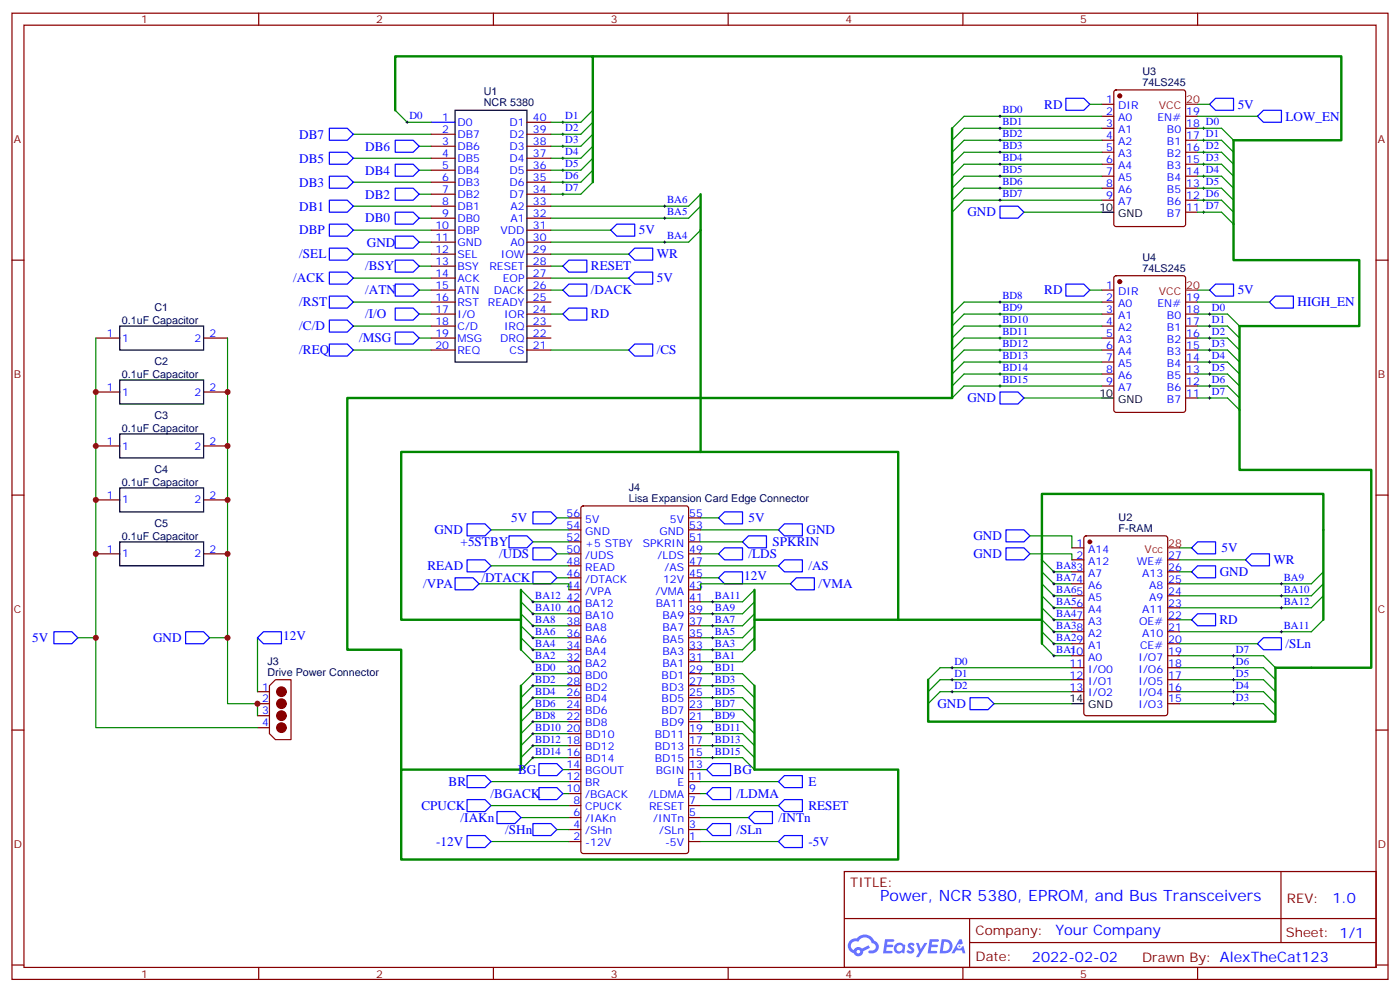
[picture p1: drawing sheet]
<svg xmlns="http://www.w3.org/2000/svg" width="412mm" height="292mm" viewBox="0 0 412 292" stroke-linecap="round" stroke-linejoin="round" font-family="sans-serif">
<g fill="none" stroke="#870000" stroke-width=".35">
<path d="M3.5 3.9h405.4v284.3h-405.4zM7.1 7.4h398.2v277.3h-398.2zM76.2 3.9v3.5M145.3 3.9v3.5M214.5 3.9v3.5M283.6 3.9v3.5M352.8 3.9v3.5M3.5 76.6h3.6M405.3 76.6h3.6M3.5 145.7h3.6M405.3 145.7h3.6M3.5 214.8h3.6"/>
<path d="M405.3 214.8h3.6M248.7 256.5h156.6v28.2h-156.6zM377.3 256.5v20.9M248.7 270.3h156.5M285.6 277.4h119.6M285.6 270.3v14.1M3.5 284h3.6M76.2 284.7v3.5M145.3 284.7v3.5M214.5 284.7v3.5M283.6 284.7v3.5M352.8 284.7v3.5"/>
<path d="M405.3 284h3.6"/>
</g>
<g fill="#5487ff">
<path d="M267.7 277.6a1.22 1.22 0 0 1 1.7 .3l-.4 .6a.47 .47 0 0 0-.3-.4 .47 .47 0 0 0-.5 .2l.1 .2a1.14 1.14 0 0 1 .8 1.8 1.14 1.14 0 0 1-1.9-.1l-.2-.1 .5-.6 .7 .4a.29 .29 0 0 0 .3-.2 .29 .29 0 0 0-.2-.3 1.04 1.04 0 0 1-.6-1.8z"/>
<path d="M260.7 276.4h2.4l.3 .2-.2 .5h-1.8l-.1 .9h1.5l.3 .4-.3 .3h-1.6l-.2 1.1 1.7 .1 .2 .3-.2 .3-2.6 .1z"/>
<path d="M273.8 276.4h2.4l.3 .2-.1 .5h-1.8l-.2 .9h1.6l.3 .4-.4 .3h-1.6l-.1 1.1 1.7 .1 .2 .3-.2 .3h-2.6z"/>
<path d="M282.6 276.4h.7l.3 1.3-.6 .3a.69 .69 0 0 0-1 .2 .69 .69 0 0 0 .4 1 .69 .69 0 0 0 .9-.6l.5-.3 .6 2.2h-.8l-.2-.8h-1.8l-.5 .8h-.8z"/>
<path d="M269.8 277.5h.8l.6 1.8 1.1-1.8h.9l-2.6 4.2h-.8l.9-1.6z"/>
<path d="M277.4 276.4l-.6 4.2h1.3a2.11 2.11 0 0 0 2.5-2.2 2.11 2.11 0 0 0-2.5-2zM278.1 277.1a1.39 1.39 0 0 1 1.7 1.5 1.39 1.39 0 0 1-1.8 1.2h-.3z"/>
<path d="M263.7 278a1.54 1.54 0 0 0-.1 2.2 1.54 1.54 0 0 0 2.2 .1l.6 .3 .3-2.3-.2-.3h-.4a1.49 1.49 0 0 0-2.4 0zM264 279a.94 .94 0 0 1 1.8 0 .94 .94 0 0 1-1.8 0z"/>
<path d="M250.4 276.8a2.18 2.18 0 0 0 1.1 3.7 1.44 1.44 0 0 0 1.6 .9 1.44 1.44 0 0 0 1.2-1.5l2-1-.5-.7-1.9 1a1.47 1.47 0 0 0-2.4 .4 1.39 1.39 0 0 1-.7-1.9 1.39 1.39 0 0 1 2-.5 2.12 2.12 0 0 1 2.2-1.3 2.12 2.12 0 0 1 1.9 1.7 1.14 1.14 0 0 1 1.1 1.4 1.14 1.14 0 0 1-1.7 .7 .43 .43 0 0 0-.5 .4 .43 .43 0 0 0 .4 .5 1.98 1.98 0 0 0 2.5-1.3 1.98 1.98 0 0 0-1.2-2.5 3.1 3.1 0 0 0-5.3-.7l-.9 .1zM252.3 280.1a.55 .55 0 0 1 1.1 0 .55 .55 0 0 1-1.1 0z"/>
<circle cx="282.6" cy="278.5" r=".26"/>
</g>
<path d="M134.1 32.5h21.1v74h-21.1zM324.6 62.4h3.5M35.3 96h24.7v7h-24.7zM35.3 111.8h24.7v7.1h-24.7zM324.6 117.1h3.5M35.3 127.7h24.7v7.1h-24.7zM35.3 143.6h24.7v7h-24.7zM35.3 159.5h24.7v7h-24.7zM82.6 203.4l.8-.2 .9 .4a1.28 1.28 0 0 1-1.8 0zM315.7 207.1h3.6" fill="none" stroke="#000" stroke-width=".35"/>
<g fill="none" stroke="#00f" stroke-width=".35">
<path d="M97 37.7h5.3l1.8 1.8-1.8 1.8h-5.3zM127 36h7.1M314 28.9h5.3l1.7 1.8-1.7 1.8h-5.3zM358.1 28.9h5.3v3.6h-5.3l-1.8-1.8zM370.4 34.2l1.8-1.7h5.3v3.5h-5.3zM97 44.8h5.3l1.8 1.8-1.8 1.7h-5.3zM97 51.9h5.3l1.8 1.7-1.8 1.8h-5.3zM97 58.9h5.3l1.8 1.8-1.8 1.7h-5.3zM116.4 41.3h5.3l1.8 1.7-1.8 1.8h-5.3zM116.4 48.3h5.3l1.8 1.8-1.8 1.8h-5.3zM116.4 55.4h5.3l1.8 1.8-1.8 1.7h-5.3zM97 73h5.3l1.8 1.8-1.8 1.8h-5.3z"/>
<path d="M97 66h5.3l1.8 1.7-1.8 1.8h-5.3zM116.4 69.5h5.3l1.8 1.8-1.8 1.7h-5.3zM116.4 76.6h5.3l1.8 1.7-1.8 1.8h-5.3zM116.4 62.4h5.3l1.8 1.8-1.8 1.8h-5.3zM165.8 78.3l1.8-1.7h5.3v3.5h-5.3zM179.9 67.7l1.8-1.7h5.3v3.5h-5.3zM185.2 74.8l1.8-1.8h5.3v3.6h-5.3zM294.6 60.7h5.3l1.7 1.7-1.7 1.8h-5.3zM97 94.2h5.3l1.8 1.8-1.8 1.7h-5.3zM97 87.1h5.3l1.8 1.8-1.8 1.8h-5.3zM97 80.1h5.3l1.8 1.7-1.8 1.8h-5.3zM116.4 97.7h5.3l1.8 1.8-1.8 1.7h-5.3z"/>
<path d="M116.4 90.7h5.3l1.8 1.7-1.8 1.8h-5.3zM116.4 83.6h5.3l1.8 1.8-1.8 1.7h-5.3zM165.8 85.4l1.8-1.8h5.3v3.5h-5.3zM165.8 92.4l1.8-1.7h5.3v3.5h-5.3zM185.2 81.8l1.8-1.7h5.3v3.5h-5.3zM314 83.6h5.3l1.7 1.8-1.7 1.7h-5.3zM358.1 83.6h5.3v3.5h-5.3l-1.8-1.7zM373.9 88.9l1.8-1.8h5.3v3.6h-5.3zM97 101.2h5.3l1.8 1.8-1.8 1.8h-5.3zM185.2 103l1.8-1.8h5.3v3.6h-5.3zM294.6 115.4h5.3l1.7 1.7-1.7 1.8h-5.3zM137.6 154.2h5.3l1.7 1.7-1.7 1.8h-5.3z"/>
<path d="M149.9 157.7h5.3l1.8 1.8-1.8 1.7h-5.3zM157 150.6h5.3l1.7 1.8-1.7 1.8h-5.3zM211.7 152.4l1.7-1.8h5.3v3.6h-5.3zM218.7 159.5l1.8-1.8h5.3v3.5h-5.3zM231.1 154.2h5.3v3.5h-5.3l-1.8-1.8zM296.3 155.9h5.3l1.8 1.8-1.8 1.8h-5.3zM134.1 170h5.2l1.8 1.8-1.8 1.8h-5.2zM137.6 164.7h5.3l1.7 1.8-1.7 1.8h-5.3zM157 161.2h5.3l1.7 1.8-1.7 1.7h-5.3zM157 168.3h5.3l1.7 1.7-1.7 1.8h-5.3zM211.7 170l1.7-1.7h5.3v3.5h-5.3zM211.7 163l1.7-1.8h5.3v3.5h-5.3z"/>
<path d="M229.3 166.5l1.8-1.8h5.3v3.6h-5.3zM232.8 171.8l1.8-1.8h5.3v3.6h-5.3zM296.3 161.2h5.3l1.8 1.8-1.8 1.7h-5.3zM351 161.2l1.8-1.7h5.3v3.5h-5.3zM351 168.3l1.8-1.8h5.3v3.5h-5.3zM366.9 164.7l1.8-1.7h5.2v3.5h-5.2zM15.9 185.9h5.3l1.7 1.8-1.7 1.7h-5.3zM54.7 185.9h5.3l1.7 1.8-1.7 1.7h-5.3zM75.8 187.7l1.8-1.8h5.3v3.5h-5.3zM351 182.4l1.8-1.8h5.3v3.5h-5.3zM370.4 189.4l1.8-1.7h5.3v3.5h-5.3zM285.8 205.3h5.2l1.8 1.8-1.8 1.7h-5.2z"/>
<path d="M137.6 228.2h5.3l1.7 1.8-1.7 1.8h-5.3zM137.6 235.3h5.3l1.7 1.8-1.7 1.7h-5.3zM146.4 238.8h5.3l1.8 1.8-1.8 1.8h-5.3zM158.7 231.8h5.3l1.8 1.7-1.8 1.8h-5.3zM158.7 224.7h5.3l1.8 1.8-1.8 1.7h-5.3zM208.1 233.5l1.8-1.7h5.3v3.5h-5.3zM208.1 226.5l1.8-1.8h5.3v3.5h-5.3zM229.3 230l1.8-1.8h5.3v3.6h-5.3zM231.1 235.3h5.3v3.5h-5.3l-1.8-1.7zM137.6 245.9h5.3l1.7 1.7-1.7 1.8h-5.3zM157 242.4h5.3l1.7 1.7-1.7 1.8h-5.3zM208.1 244.1l1.8-1.7h5.3v3.5h-5.3z"/>
<path d="M220.5 240.6l1.7-1.8h5.3v3.6h-5.3zM229.3 247.6l1.8-1.7h5.3v3.5h-5.3z"/>
</g>
<g fill="none" stroke="#870000" stroke-width=".35">
<path d="M127 39.5h7.1M155.2 39.5h7.1M155.2 36h7.1M324.6 30.7h3.5M324.6 34.2h3.5M324.6 37.7h3.5M328.3 26.7l.5-.2h19.7l.7 .4v39.1l-.4 .6-20 .1-.7-.5v-39zM349.2 34.2h3.6M349.2 37.7h3.6M127 43h7.1M127 46.6h7.1M127 50.1h7.1"/>
<path d="M127 53.6h7.1M127 57.2h7.1M155.2 43h7.1M155.2 46.6h7.1M155.2 50.1h7.1M155.2 53.6h7.1M155.2 57.2h7.1M324.6 41.3h3.5M324.6 44.8h3.5M324.6 48.3h3.5M324.6 51.9h3.5M324.6 55.4h3.5"/>
<path d="M324.6 58.9h3.5M349.2 41.3h3.6M349.2 44.8h3.6M349.2 48.3h3.6M349.2 51.9h3.6M349.2 55.4h3.6M349.2 58.9h3.6M127 60.7h7.1M127 64.2h7.1M127 67.7h7.1M127 71.3h7.1M127 74.8h7.1"/>
<path d="M127 78.3h7.1M155.2 60.7h7.1M155.2 64.2h7.1M155.2 67.7h7.1M155.2 71.3h7.1M155.2 74.8h7.1M155.2 78.3h7.1M349.2 62.4h3.6M28.2 99.5h7.1M60 99.5h7M127 81.8h7.1M127 85.4h7.1"/>
<path d="M127 88.9h7.1M127 92.4h7.1M127 96h7.1M127 99.5h7.1M155.2 81.8h7.1M155.2 85.4h7.1M155.2 88.9h7.1M155.2 92.4h7.1M155.2 96h7.1M155.2 99.5h7.1M324.6 85.4h3.5M324.6 88.9h3.5"/>
<path d="M324.6 92.4h3.5M324.6 96h3.5M324.6 99.5h3.5M328.3 81.3l.5-.2h19.7l.7 .5v39l-.4 .7-20 .1-.7-.5v-39.1zM349.2 88.9h3.6M349.2 92.4h3.6M349.2 96h3.6M349.2 99.5h3.6M28.2 115.4h7.1M60 115.4h7M127 103h7.1M155.2 103h7.1"/>
<path d="M324.6 103h3.5M324.6 106.5h3.5M324.6 110.1h3.5M324.6 113.6h3.5M349.2 103h3.6M349.2 106.5h3.6M349.2 110.1h3.6M349.2 113.6h3.6M349.2 117.1h3.6M28.2 131.2h7.1M60 131.2h7M28.2 147.1h7.1"/>
<path d="M60 147.1h7M167.6 152.4h3.5M167.6 155.9h3.5M167.6 159.5h3.5M171.3 149.1l.5-.2h30.3l.7 .4v101.2l-.4 .6-30.6 .1-.6-.5-.1-101.1zM202.8 152.4h3.6M202.8 155.9h3.6M202.8 159.5h3.6M319.5 157.9l.5-.2h23.3l.6 .4 .1 51.8-.5 .7h-23.5l-.7-.5v-51.7zM28.2 163h7.1M60 163h7M167.6 163h3.5"/>
<path d="M167.6 166.5h3.5M167.6 170h3.5M167.6 173.6h3.5M167.6 177.1h3.5M202.8 163h3.6M202.8 166.5h3.6M202.8 170h3.6M202.8 173.6h3.6M202.8 177.1h3.6M315.7 161.2h3.6M315.7 164.7h3.6M315.7 168.3h3.6"/>
<path d="M315.7 171.8h3.6M315.7 175.3h3.6M315.7 178.9h3.6M344 164.7h3.5M344 168.3h3.5M344 171.8h3.5M344 175.3h3.5M344 178.9h3.5M167.6 180.6h3.5M167.6 184.1h3.5M167.6 187.7h3.5M167.6 191.2h3.5"/>
<path d="M167.6 194.7h3.5M167.6 198.3h3.5M202.8 180.6h3.6M202.8 184.1h3.6M202.8 187.7h3.6M202.8 191.2h3.6M202.8 194.7h3.6M202.8 198.3h3.6M315.7 182.4h3.6M315.7 185.9h3.6M315.7 189.4h3.6M315.7 193h3.6"/>
<path d="M315.7 196.5h3.6M344 182.4h3.5M344 185.9h3.5M344 189.4h3.5M344 193h3.5M344 196.5h3.5M75.8 214.1h3.6M75.8 210.6h3.6M75.8 207.1h3.6M75.8 203.6h3.6M79.4 201.8l1.7-1.8h4.6v17.7h-4.6l-1.7-1.8zM167.6 219.4h3.5"/>
<path d="M167.6 215.9h3.5M167.6 212.4h3.5M167.6 208.8h3.5M167.6 205.3h3.5M167.6 201.8h3.5M202.8 219.4h3.6M202.8 215.9h3.6M202.8 212.4h3.6M202.8 208.8h3.6M202.8 205.3h3.6M202.8 201.8h3.6M315.7 203.6h3.6"/>
<path d="M315.7 200h3.6M344 207.1h3.5M344 203.6h3.5M344 200h3.5M167.6 237.1h3.5M167.6 233.5h3.5M167.6 230h3.5M167.6 226.5h3.5M167.6 223h3.5M202.8 237.1h3.6M202.8 233.5h3.6M202.8 230h3.6"/>
<path d="M202.8 226.5h3.6M202.8 223h3.6M167.6 247.6h3.5M167.6 244.1h3.5M167.6 240.6h3.5M202.8 247.6h3.6M202.8 244.1h3.6M202.8 240.6h3.6"/>
</g>
<g fill="#870000" stroke="#870000" stroke-width=".35">
<circle cx="329.8" cy="82.9" r=".53"/>
<circle cx="329.8" cy="28.2" r=".53"/>
<circle cx="82.9" cy="207.1" r="1.41"/>
<circle cx="82.9" cy="210.6" r="1.41"/>
<circle cx="82.9" cy="214.1" r="1.41"/>
<circle cx="82.9" cy="203.6" r="1.41"/>
<circle cx="321" cy="159.5" r=".53"/>
</g>
<path d="M349.2 30.7h3.6M349.2 85.4h3.6M344 161.2h3.5" fill="none" stroke="#f00" stroke-width=".35"/>
<g fill="none" stroke="#008700" stroke-width=".35">
<path d="M104.1 39.5h22.9M116.4 32.5l3.5 3.5h7.1M174.6 36l-3.5 3.5h-8.8M174.6 39.5l-3.5 3.5h-8.8M174.6 32.5l-3.5 3.5h-8.8M321 30.7h3.6M324.6 34.2h-40.6l-3.5 3.5M324.6 37.7h-40.6l-3.5 3.6M352.8 30.7h3.5M352.8 37.7h7l3.6 3.6M352.8 34.2h17.6M104.1 46.6h22.9"/>
<path d="M104.1 53.6h22.9M123.5 43h3.5M123.5 50.1h3.5M123.5 57.2h3.5M174.6 43l-3.5 3.6h-8.8M174.6 46.6l-3.5 3.5h-8.8M174.6 50.1l-3.5 3.5h-8.8M174.6 53.6l-3.5 3.6h-8.8M206.4 57.2l-3.6 3.5h-40.5M324.6 41.3h-40.6l-3.5 3.5M324.6 44.8h-40.6l-3.5 3.5M324.6 48.3h-40.6l-3.5 3.6"/>
<path d="M324.6 51.9h-40.6l-3.5 3.5M324.6 55.4h-40.6l-3.5 3.5M324.6 58.9h-40.6l-3.5 3.5M352.8 55.4h7l3.6 3.5M352.8 51.9h7l3.6 3.5M352.8 48.3h7l3.6 3.6M352.8 44.8h7l3.6 3.5M352.8 41.3h7l3.6 3.5M352.8 58.9h7l3.6 3.5M104.1 67.7h22.9M104.1 74.8h22.9M104.1 60.7h22.9"/>
<path d="M123.5 78.3h3.5M123.5 71.3h3.5M123.5 64.2h3.5M162.3 67.7h17.6M162.3 74.8h22.9M162.3 78.3h3.5M206.4 67.7l-3.6 3.6h-40.5M206.4 60.7l-3.6 3.5h-40.5M301.6 62.4h23M352.8 62.4h7l3.6 3.6M28.2 99.5v114.6h47.6M67 99.5v107.6h8.8v3.5"/>
<path d="M104.1 88.9h22.9M104.1 81.8h22.9M104.1 96h22.9M123.5 85.4h3.5M123.5 92.4h3.5M123.5 99.5h3.5M162.3 85.4h3.5M162.3 81.8h22.9M162.3 92.4h3.5M321 85.4h3.6M324.6 88.9h-40.6l-3.5 3.5M324.6 92.4h-40.6l-3.5 3.6"/>
<path d="M324.6 99.5h-40.6l-3.5 3.5M324.6 96h-40.6l-3.5 3.5M352.8 85.4h3.5M352.8 88.9h21.1M352.8 92.4h8.8l3.5 3.6M352.8 99.5h8.8l3.5 3.5M352.8 96h8.8l3.5 3.5M104.1 103h22.9M162.3 103h22.9M301.6 117.1h23M324.6 103h-40.6l-3.5 3.5M324.6 113.6h-40.6l-3.5 3.5"/>
<path d="M324.6 106.5h-40.6l-3.5 3.6M324.6 110.1h-40.6l-3.5 3.5M352.8 117.1h8.8l3.5 3.5M352.8 103h8.8l3.5 3.5M352.8 113.6h8.8l3.5 3.5M352.8 106.5h8.8l3.5 3.6M352.8 110.1h8.8l3.5 3.5M144.6 155.9h23M157 159.5h10.6M164 152.4h3.6M206.4 152.4h5.3M206.4 155.9h22.9"/>
<path d="M206.4 159.5h12.3M303.4 157.7h12.3v3.5M141.1 171.8h26.5v1.8M144.6 166.5h23M153.5 173.6l3.5 3.5h10.6M153.5 177.1l3.5 3.5h10.6M164 170h3.6M164 163h3.6M206.4 170h5.3M206.4 166.5h22.9M206.4 163h5.3M222.2 173.6l-3.5 3.5h-12.3"/>
<path d="M222.2 177.1l-3.5 3.5h-12.3M232.8 171.8h-26.4v1.8M303.4 163h12.3v1.7M306.9 178.9l3.5 3.5h5.3M306.9 175.3l3.5 3.6h5.3M306.9 171.8l3.5 3.5h5.3M306.9 168.3l3.5 3.5h5.3M306.9 164.7l3.5 3.6h5.3M347.5 168.3h3.5M347.5 161.2h3.5M347.5 164.7h19.4M389.8 168.3l-3.5 3.5h-38.8"/>
<path d="M389.8 171.8l-3.5 3.5h-38.8M389.8 175.3l-3.5 3.6h-38.8M22.9 187.7h5.3M61.7 187.7h5.3M75.8 187.7v15.9M153.5 184.1l3.5 3.6h10.6M153.5 180.6l3.5 3.5h10.6M153.5 191.2l3.5 3.5h10.6M153.5 187.7l3.5 3.5h10.6M167.6 198.3h-10.6l-3.5 3.5M206.4 198.3h12.3l3.5 3.5M222.2 184.1l-3.5 3.6h-12.3"/>
<path d="M222.2 180.6l-3.5 3.5h-12.3M222.2 187.7l-3.5 3.5h-12.3M222.2 191.2l-3.5 3.5h-12.3M306.9 189.4l3.5 3.6h5.3M306.9 185.9l3.5 3.5h5.3M306.9 182.4l3.5 3.5h5.3M315.7 196.5h-38.8l-3.5 3.5M347.5 182.4h3.5M347.5 189.4h22.9M347.5 193h24.7l3.5 3.5M347.5 196.5h24.7l3.5 3.5M389.8 182.4l-3.5 3.5h-38.8"/>
<path d="M167.6 201.8h-10.6l-3.5 3.5M167.6 205.3h-10.6l-3.5 3.5M167.6 208.8h-10.6l-3.5 3.6M167.6 212.4h-10.6l-3.5 3.5M167.6 215.9h-10.6l-3.5 3.5M167.6 219.4h-10.6l-3.5 3.6M206.4 201.8h12.3l3.5 3.5M206.4 205.3h12.3l3.5 3.5M206.4 208.8h12.3l3.5 3.6M206.4 212.4h12.3l3.5 3.5M206.4 215.9h12.3l3.5 3.5M206.4 219.4h12.3l3.5 3.6"/>
<path d="M292.8 207.1h22.9M315.7 200h-38.8l-3.5 3.6M315.7 203.6h-38.8l-3.5 3.5M347.5 207.1h24.7l3.5 3.5M347.5 200h24.7l3.5 3.6M347.5 203.6h24.7l3.5 3.5M144.6 230h23M144.6 237.1h23M165.8 233.5h1.8M165.8 226.5h1.8M167.6 223h-10.6l-3.5 3.5M206.4 223h12.3l3.5 3.5"/>
<path d="M206.4 233.5h1.7M206.4 230h22.9M206.4 237.1h22.9M206.4 226.5h1.7M144.6 247.6h23M153.5 240.6h14.1M164 244.1h3.6M206.4 247.6h22.9M206.4 240.6h14.1M206.4 244.1h1.7"/>
</g>
<g fill="none" stroke="#000" stroke-width=".29">
<path d="M119.6 36h.7M119.9 35.6v.7M165.5 39.5h.7M165.5 36h.7M165.8 35.6v.7M165.8 39.2v.7M294.2 34.2h.7M294.2 37.7h.7M294.6 33.9v.7M294.6 37.4v.7M354.2 37.7h.7M354.5 37.4v.7"/>
<path d="M165.5 57.2h.7M165.5 53.6h.7M165.5 50.1h.7M165.5 46.6h.7M165.5 43h.7M165.8 42.7v.7M165.8 46.2v.7M165.8 49.7v.7M165.8 53.3v.7M165.8 56.8v.7M294.2 41.3h.7M294.2 44.8h.7"/>
<path d="M294.2 48.3h.7M294.2 51.9h.7M294.2 55.4h.7M294.2 58.9h.7M294.6 40.9v.7M294.6 44.4v.8M294.6 48v.7M294.6 51.5v.7M294.6 55v.7M294.6 58.6v.7M354.2 41.3h.7M354.2 44.8h.7"/>
<path d="M354.2 48.3h.7M354.2 51.9h.7M354.2 55.4h.7M354.2 58.9h.7M354.5 40.9v.7M354.5 44.4v.8M354.5 48v.7M354.5 51.5v.7M354.5 55v.7M354.5 58.6v.7M195.4 60.7h.7M195.4 64.2h.7"/>
<path d="M195.4 71.3h.7M195.8 60.3v.7M195.8 63.9v.7M195.8 70.9v.7M354.2 62.4h.7M354.5 62.1v.7M294.2 99.5h.7M294.2 96h.7M294.2 92.4h.7M294.2 88.9h.7M294.6 88.5v.8M294.6 92.1v.7"/>
<path d="M294.6 95.6v.7M294.6 99.1v.7M356 99.5h.7M356 96h.7M356 92.4h.7M356.3 92.1v.7M356.3 95.6v.7M356.3 99.1v.7M294.2 113.6h.7M294.2 110.1h.7M294.2 106.5h.7M294.2 103h.7"/>
<path d="M294.6 102.7v.7M294.6 106.2v.7M294.6 109.7v.7M294.6 113.2v.7M356 113.6h.7M356 110.1h.7M356 106.5h.7M356 103h.7M356 117.1h.7M356.3 102.7v.7M356.3 106.2v.7M356.3 109.7v.7"/>
<path d="M356.3 113.2v.7M356.3 116.8v.7M156.6 177.1h.7M157 176.7v.7M209.5 177.1h.8M209.9 176.7v.7M310.1 168.3h.7M310.1 171.8h.7M310.1 175.3h.7M310.1 178.9h.7M310.4 167.9v.7M310.4 171.4v.8"/>
<path d="M310.4 175v.7M310.4 178.5v.7M377.1 171.8h.7M377.1 175.3h.7M377.1 178.9h.7M377.5 171.4v.8M377.5 175v.7M377.5 178.5v.7M156.6 198.3h.7M156.6 194.7h.7M156.6 191.2h.7M156.6 187.7h.7"/>
<path d="M156.6 184.1h.7M156.6 180.6h.7M157 180.3v.7M157 183.8v.7M157 187.3v.7M157 190.9v.7M157 194.4v.7M157 197.9v.7M209.5 198.3h.8M209.5 194.7h.8M209.5 191.2h.8M209.5 187.7h.8"/>
<path d="M209.5 184.1h.8M209.5 180.6h.8M209.9 180.3v.7M209.9 183.8v.7M209.9 187.3v.7M209.9 190.9v.7M209.9 194.4v.7M209.9 197.9v.7M280.1 196.5h.7M280.5 196.1v.7M280.5 199.7v.7M310.1 182.4h.7"/>
<path d="M310.1 185.9h.7M310.1 189.4h.7M310.1 193h.7M310.4 182v.7M310.4 185.6v.7M310.4 189.1v.7M310.4 192.6v.7M363 193h.7M363 196.5h.7M363.4 192.6v.7M363.4 196.1v.7M363.4 199.7v.7"/>
<path d="M377.1 185.9h.7M377.5 185.6v.7M156.6 201.8h.7M156.6 205.3h.7M156.6 208.8h.7M156.6 212.4h.7M156.6 215.9h.7M156.6 219.4h.7M157 201.4v.7M157 205v.7M157 208.5v.7M157 212v.7"/>
<path d="M157 215.5v.8M157 219.1v.7M209.5 201.8h.8M209.5 205.3h.8M209.5 208.8h.8M209.5 212.4h.8M209.5 215.9h.8M209.5 219.4h.8M209.9 201.4v.7M209.9 205v.7M209.9 208.5v.7M209.9 212v.7"/>
<path d="M209.9 215.5v.8M209.9 219.1v.7M280.1 200h.7M280.1 203.6h.7M280.5 203.2v.7M363 200h.7M363 203.6h.7M363 207.1h.7M363.4 203.2v.7M363.4 206.7v.7M156.6 223h.7M157 222.6v.7"/>
<path d="M209.5 223h.8M209.9 222.6v.7"/>
</g>
<path d="M174.6 16.6h220.5v24.7h-31.7v35.3h37v19.4h-35.3v42.3h38.8v58.2h-28.2v15.9h-102.3v-12.4M116.4 32.5v-15.9h58.2v37M280.5 37.7v79.4h-178.2v74.1h15.9v35.3M206.4 57.2v75.8M153.5 173.6v17.6M222.2 173.6v17.6M153.5 182.4h-35.3v-49.4h146.4v49.4h-42.4M264.6 182.4h42.3M389.8 182.4v-37.1h-82.9v44.1M153.5 201.8v24.7h-35.3v26.4h146.4v-26.4h-42.4v-24.7" fill="none" stroke="#008700" stroke-width=".71"/>
<g fill="#c00">
<circle cx="67" cy="187.7" r=".88"/>
<circle cx="75.8" cy="207.1" r=".88"/>
<circle cx="28.2" cy="187.7" r=".88"/>
<circle cx="67" cy="115.4" r=".88"/>
<circle cx="67" cy="131.2" r=".88"/>
<circle cx="67" cy="147.1" r=".88"/>
<circle cx="67" cy="163" r=".88"/>
<circle cx="28.2" cy="115.4" r=".88"/>
<circle cx="28.2" cy="131.2" r=".88"/>
<circle cx="28.2" cy="147.1" r=".88"/>
<circle cx="28.2" cy="163" r=".88"/>
</g>
<text font-size="4.6" fill="#00f" x="259.3" y="265.3">Power, NCR 5380, EPROM, and Bus Transceivers</text>
<g font-size="4.2" fill="#00f">
<text x="392.5" y="265.7">1.0</text>
<text x="310.9" y="275.3">Your Company</text>
<text x="304" y="283.1">2022-02-02</text>
</g>
<g font-size="3.9" fill="#00f">
<text x="307.6" y="32">RD</text>
<text x="364.6" y="32">5V</text>
<text x="378.7" y="35.5">LOW_EN</text>
<text x="88.2" y="40.8">DB7</text>
<text x="88.2" y="47.8">DB5</text>
<text x="107.6" y="44.3">DB6</text>
<text x="107.6" y="51.4">DB4</text>
<text x="88.2" y="54.9">DB3</text>
<text x="107.6" y="58.4">DB2</text>
<text x="88.2" y="61.9">DB1</text>
<text x="107.6" y="65.5">DB0</text>
<text x="285" y="63.7">GND</text>
<text x="88.2" y="69">DBP</text>
<text x="188.2" y="69">5V</text>
<text x="88.2" y="76.1">/SEL</text>
<text x="108.1" y="72.6">GND</text>
<text x="193.5" y="76">WR</text>
<text x="86.4" y="83.1">/ACK</text>
<text x="107.6" y="79.6">/BSY</text>
<text x="174.1" y="79.6">RESET</text>
<text x="193.5" y="83.1">5V</text>
<text x="107.6" y="86.6">/ATN</text>
<text x="174.1" y="86.6">/DACK</text>
<text x="307.6" y="86.6">RD</text>
<text x="364.6" y="86.6">5V</text>
<text x="88.2" y="90.2">/RST</text>
<text x="107.6" y="93.7">/I/O</text>
<text x="174.1" y="93.7">RD</text>
<text x="382.2" y="90.2">HIGH_EN</text>
<text x="88.2" y="97.2">/C/D</text>
<text x="105.8" y="100.8">/MSG</text>
<text x="88.2" y="104.3">/REQ</text>
<text x="193.5" y="104.3">/CS</text>
<text x="285" y="118.4">GND</text>
<text x="150.6" y="153.7">5V</text>
<text x="220.5" y="153.7">5V</text>
<text x="128" y="157.2">GND</text>
<text x="135.7" y="160.7">+5STBY</text>
<text x="227.6" y="160.8">SPKRIN</text>
<text x="237.6" y="157.2">GND</text>
<text x="286.7" y="159">GND</text>
<text x="125.9" y="167.8">READ</text>
<text x="147.1" y="164.2">/UDS</text>
<text x="220.5" y="164.3">/LDS</text>
<text x="238.1" y="167.8">/AS</text>
<text x="286.7" y="164.2">GND</text>
<text x="359.8" y="162.5">5V</text>
<text x="375.1" y="166.1">WR</text>
<text x="124.7" y="173.1">/VPA</text>
<text x="141.8" y="171.3">/DTACK</text>
<text x="219.2" y="170.8">12V</text>
<text x="241.1" y="173.1">/VMA</text>
<text x="359.3" y="169.5">GND</text>
<text x="359.2" y="183.7">RD</text>
<text x="9.5" y="188.9">5V</text>
<text x="45.1" y="188.9">GND</text>
<text x="83.4" y="188.4">12V</text>
<text x="378.7" y="190.7">/SLn</text>
<text x="276.2" y="208.3">GND</text>
<text x="152.6" y="227.8">BG</text>
<text x="216.1" y="227.8">BG</text>
<text x="132.2" y="231.3">BR</text>
<text x="238.1" y="231.3">E</text>
<text x="124.1" y="238.3">CPUCK</text>
<text x="144.5" y="234.8">/BGACK</text>
<text x="217" y="234.8">/LDMA</text>
<text x="238.1" y="238.4">RESET</text>
<text x="135.7" y="241.8">/IAKn</text>
<text x="148.8" y="245.4">/SHn</text>
<text x="217" y="245.4">/SLn</text>
<text x="229.3" y="241.9">/INTn</text>
<text x="128.5" y="248.8">-12V</text>
<text x="238.1" y="248.9">-5V</text>
</g>
<g font-size="3.9" fill="#800">
<text x="250.5" y="261.1">TITLE:</text>
<text x="379.1" y="265.7">REV:</text>
<text x="287.4" y="275.3">Company:</text>
<text x="378.7" y="275.9">Sheet: 1/1</text>
<text x="287.4" y="282.9">Date:</text>
<text x="336.4" y="283">Drawn By: AlexTheCat123</text>
</g>
<g font-size="3.2" fill="#800">
<text x="41.6" y="6.9">1</text>
<text x="110.8" y="6.9">2</text>
<text x="179.9" y="6.9">3</text>
<text x="249.1" y="6.9">4</text>
<text x="318.2" y="6.9">5</text>
<text x="4.1" y="42">A</text>
<text x="405.9" y="42">A</text>
<text x="4.1" y="111.1">B</text>
<text x="405.9" y="111.1">B</text>
<text x="4.1" y="180.3">C</text>
<text x="405.9" y="180.3">C</text>
<text x="4.1" y="249.4">D</text>
<text x="405.9" y="249.4">D</text>
<text x="41.6" y="287.7">1</text>
<text x="110.8" y="287.7">2</text>
<text x="179.9" y="287.7">3</text>
<text x="249.1" y="287.7">4</text>
<text x="318.2" y="287.7">5</text>
</g>
<g font-size="3.2" fill="#000080">
<text x="336.6" y="22.1">U3</text>
<text x="142.5" y="28">U1</text>
<text x="336.6" y="25.4">74LS245</text>
<text x="142.5" y="31.2">NCR 5380</text>
<text x="336.6" y="76.8">U4</text>
<text x="336.6" y="80.1">74LS245</text>
<text x="35.9" y="95.3">0.1uF Capacitor</text>
<text x="45.5" y="91.5">C1</text>
<text x="45.5" y="107.4">C2</text>
<text x="35.9" y="111.2">0.1uF Capacitor</text>
<text x="45.5" y="123.2">C3</text>
<text x="35.9" y="127.1">0.1uF Capacitor</text>
<text x="35.9" y="143">0.1uF Capacitor</text>
<text x="45.5" y="139.1">C4</text>
<text x="185.2" y="147.7">Lisa Expansion Card Edge Connector</text>
<text x="185.2" y="144.5">J4</text>
<text x="45.5" y="155">C5</text>
<text x="329.5" y="153.2">U2</text>
<text x="35.9" y="158.8">0.1uF Capacitor</text>
<text x="329.5" y="156.4">F-RAM</text>
<text x="78.8" y="195.8">J3</text>
<text x="78.8" y="199">Drive Power Connector</text>
</g>
<g font-size="3.2" fill="#00f">
<text x="120.6" y="35.1">D0</text>
<text x="130.3" y="35.6">1</text>
<text x="157" y="35.6">40</text>
<text x="166.5" y="35.1">D1</text>
<text x="295.3" y="33.3">BD0</text>
<text x="325.9" y="30.3">1</text>
<text x="325.9" y="33.9">2</text>
<text x="329.4" y="32.1">DIR</text>
<text x="329.4" y="35.6">A0</text>
<text x="341" y="35.6">EN#</text>
<text x="349.4" y="33.9">19</text>
<text x="130.3" y="39.2">2</text>
<text x="134.8" y="37">D0</text>
<text x="134.8" y="40.6">DB7</text>
<text x="150.1" y="40.6">D2</text>
<text x="150.1" y="37">D1</text>
<text x="157" y="39.2">39</text>
<text x="166.5" y="38.6">D2</text>
<text x="295.3" y="36.9">BD1</text>
<text x="295.3" y="40.4">BD2</text>
<text x="325.9" y="37.4">3</text>
<text x="325.9" y="40.9">4</text>
<text x="329.4" y="39.2">A1</text>
<text x="343.8" y="39.2">B0</text>
<text x="349.4" y="40.9">17 D1</text>
<text x="349.4" y="37.4">18 D0</text>
<text x="130.3" y="42.7">3</text>
<text x="130.3" y="46.2">4</text>
<text x="134.8" y="44.1">DB6</text>
<text x="134.8" y="47.6">DB5</text>
<text x="150.1" y="47.6">D4</text>
<text x="150.1" y="44.1">D3</text>
<text x="157" y="46.2">37</text>
<text x="157" y="42.7">38</text>
<text x="166.5" y="45.7">D4</text>
<text x="166.5" y="42.2">D3</text>
<text x="295.3" y="43.9">BD3</text>
<text x="295.3" y="47.5">BD4</text>
<text x="325.9" y="44.4">5</text>
<text x="325.9" y="48">6</text>
<text x="329.4" y="42.7">A2</text>
<text x="329.4" y="46.2">A3</text>
<text x="343.8" y="46.2">B2</text>
<text x="343.8" y="42.7">B1</text>
<text x="349.4" y="48">15 D3</text>
<text x="349.4" y="44.4">16 D2</text>
<text x="130.3" y="49.7">5</text>
<text x="130.3" y="53.3">6</text>
<text x="134.8" y="51.2">DB4</text>
<text x="150.1" y="51.2">D5</text>
<text x="157" y="53.3">35</text>
<text x="157" y="49.7">36</text>
<text x="166.5" y="52.7">D6</text>
<text x="166.5" y="49.2">D5</text>
<text x="295.3" y="51">BD5</text>
<text x="325.9" y="51.5">7</text>
<text x="329.4" y="49.7">A4</text>
<text x="329.4" y="53.3">A5</text>
<text x="343.8" y="53.3">B4</text>
<text x="343.8" y="49.7">B3</text>
<text x="349.4" y="51.5">14 D4</text>
<text x="130.3" y="56.8">7</text>
<text x="134.8" y="54.7">DB3</text>
<text x="134.8" y="58.2">DB2</text>
<text x="150.1" y="58.2">D7</text>
<text x="150.1" y="54.7">D6</text>
<text x="157" y="56.8">34</text>
<text x="166.5" y="56.3">D7</text>
<text x="196.5" y="59.8">BA6</text>
<text x="295.3" y="54.5">BD6</text>
<text x="295.3" y="58">BD7</text>
<text x="325.9" y="55">8</text>
<text x="325.9" y="58.6">9</text>
<text x="329.4" y="56.8">A6</text>
<text x="343.8" y="56.8">B5</text>
<text x="349.4" y="58.6">12 D6</text>
<text x="349.4" y="55">13 D5</text>
<text x="130.3" y="60.3">8</text>
<text x="130.3" y="63.9">9</text>
<text x="134.8" y="61.7">DB1</text>
<text x="134.8" y="65.3">DB0</text>
<text x="150.3" y="65.3">A1</text>
<text x="150.3" y="61.7">A2</text>
<text x="157" y="63.9">32</text>
<text x="157" y="60.3">33</text>
<text x="196.5" y="63.3">BA5</text>
<text x="329.4" y="60.3">A7</text>
<text x="343.8" y="63.9">B7</text>
<text x="343.8" y="60.3">B6</text>
<text x="349.4" y="62.1">11 D7</text>
<text x="128.3" y="67.4">10</text>
<text x="128.3" y="70.9">11</text>
<text x="134.8" y="68.8">DBP</text>
<text x="147.5" y="68.8">VDD</text>
<text x="157" y="70.9">30</text>
<text x="157" y="67.4">31</text>
<text x="196.5" y="70.4">BA4</text>
<text x="128.3" y="74.4">12</text>
<text x="128.3" y="78">13</text>
<text x="134.8" y="72.3">GND</text>
<text x="134.8" y="75.8">SEL</text>
<text x="147.5" y="75.8">IOW</text>
<text x="150.3" y="72.3">A0</text>
<text x="157" y="78">28</text>
<text x="157" y="74.4">29</text>
<text x="128.3" y="81.5">14</text>
<text x="134.8" y="79.4">BSY</text>
<text x="134.8" y="82.9">ACK</text>
<text x="144.2" y="79.4">RESET</text>
<text x="148.1" y="82.9">EOP</text>
<text x="157" y="81.5">27</text>
<text x="128.3" y="85">15</text>
<text x="128.3" y="88.5">16</text>
<text x="134.8" y="86.4">ATN</text>
<text x="134.8" y="90">RST</text>
<text x="143.7" y="90">READY</text>
<text x="145.5" y="86.4">DACK</text>
<text x="157" y="88.5">25</text>
<text x="157" y="85">26</text>
<text x="295.3" y="88">BD8</text>
<text x="325.9" y="85">1</text>
<text x="325.9" y="88.5">2</text>
<text x="329.4" y="86.8">DIR</text>
<text x="349.4" y="88.5">19</text>
<text x="128.3" y="92.1">17</text>
<text x="128.3" y="95.6">18</text>
<text x="134.8" y="93.5">I/O</text>
<text x="148.5" y="93.5">IOR</text>
<text x="157" y="95.6">23</text>
<text x="157" y="92.1">24</text>
<text x="295.3" y="95.1">BD10</text>
<text x="295.3" y="91.5">BD9</text>
<text x="325.9" y="92.1">3</text>
<text x="325.9" y="95.6">4</text>
<text x="329.4" y="90.3">A0</text>
<text x="329.4" y="93.8">A1</text>
<text x="341" y="90.3">EN#</text>
<text x="343.8" y="93.8">B0</text>
<text x="349.4" y="95.6">17</text>
<text x="349.4" y="92.1">18</text>
<text x="357" y="91.5">D0</text>
<text x="357" y="95.1">D1</text>
<text x="31.5" y="99.1">1</text>
<text x="36" y="100.5">1</text>
<text x="57.2" y="100.5">2</text>
<text x="61.7" y="99.1">2</text>
<text x="128.3" y="99.1">19</text>
<text x="134.8" y="97">C/D</text>
<text x="134.8" y="100.5">MSG</text>
<text x="147.4" y="100.5">DRQ</text>
<text x="148.5" y="97">IRQ</text>
<text x="157" y="99.1">22</text>
<text x="295.3" y="98.6">BD11</text>
<text x="325.9" y="99.1">5</text>
<text x="329.4" y="97.4">A2</text>
<text x="329.4" y="100.9">A3</text>
<text x="343.8" y="100.9">B2</text>
<text x="343.8" y="97.4">B1</text>
<text x="349.4" y="99.1">16</text>
<text x="357" y="98.6">D2</text>
<text x="128.3" y="102.7">20</text>
<text x="134.8" y="104.1">REQ</text>
<text x="150.1" y="104.1">CS</text>
<text x="157" y="102.7">21</text>
<text x="295.3" y="105.7">BD13</text>
<text x="295.3" y="102.1">BD12</text>
<text x="325.9" y="102.7">6</text>
<text x="325.9" y="106.2">7</text>
<text x="329.4" y="104.4">A4</text>
<text x="329.4" y="107.9">A5</text>
<text x="343.8" y="107.9">B4</text>
<text x="343.8" y="104.4">B3</text>
<text x="349.4" y="106.2">14</text>
<text x="349.4" y="102.7">15</text>
<text x="357" y="102.1">D3</text>
<text x="357" y="105.7">D4</text>
<text x="295.3" y="112.7">BD15</text>
<text x="295.3" y="109.2">BD14</text>
<text x="325.9" y="109.7">8</text>
<text x="325.9" y="113.2">9</text>
<text x="329.4" y="111.5">A6</text>
<text x="343.8" y="111.5">B5</text>
<text x="349.4" y="113.2">12</text>
<text x="349.4" y="109.7">13</text>
<text x="357" y="109.2">D5</text>
<text x="357" y="112.7">D6</text>
<text x="31.5" y="115">1</text>
<text x="36" y="116.4">1</text>
<text x="57.2" y="116.4">2</text>
<text x="61.7" y="115">2</text>
<text x="329.4" y="115">A7</text>
<text x="343.8" y="118.5">B7</text>
<text x="343.8" y="115">B6</text>
<text x="349.4" y="116.8">11</text>
<text x="357" y="116.2">D7</text>
<text x="31.5" y="130.9">1</text>
<text x="61.7" y="130.9">2</text>
<text x="36" y="132.3">1</text>
<text x="57.2" y="132.3">2</text>
<text x="31.5" y="146.8">1</text>
<text x="36" y="148.2">1</text>
<text x="57.2" y="148.2">2</text>
<text x="61.7" y="146.8">2</text>
<text x="166.9" y="152">56</text>
<text x="166.9" y="155.6">54</text>
<text x="172.4" y="153.8">5V</text>
<text x="197.4" y="153.8">5V</text>
<text x="203" y="155.6">53</text>
<text x="203" y="152">55</text>
<text x="166.9" y="159.1">52</text>
<text x="172.4" y="157.3">GND</text>
<text x="172.4" y="160.9">+5 STBY</text>
<text x="189.3" y="160.9">SPKRIN</text>
<text x="194.3" y="157.3">GND</text>
<text x="203" y="159.1">51</text>
<text x="317.1" y="160.9">1</text>
<text x="31.5" y="162.6">1</text>
<text x="36" y="164">1</text>
<text x="57.2" y="164">2</text>
<text x="61.7" y="162.6">2</text>
<text x="166.9" y="162.6">50</text>
<text x="166.9" y="166.2">48</text>
<text x="172.4" y="164.4">/UDS</text>
<text x="172.4" y="167.9">READ</text>
<text x="193.7" y="164.4">/LDS</text>
<text x="195.8" y="167.9">/AS</text>
<text x="203" y="166.2">47</text>
<text x="203" y="162.6">49</text>
<text x="311.1" y="167.4">BA83</text>
<text x="317.1" y="164.4">2</text>
<text x="320.6" y="162.6">A14</text>
<text x="320.6" y="166.2">A12</text>
<text x="334.9" y="166.2">WE#</text>
<text x="344.1" y="167.9">26</text>
<text x="344.1" y="164.4">27</text>
<text x="166.9" y="169.7">46</text>
<text x="166.9" y="173.2">44</text>
<text x="172.4" y="171.4">/DTACK</text>
<text x="195.3" y="171.4">12V</text>
<text x="203" y="173.2">43</text>
<text x="203" y="169.7">45</text>
<text x="311.1" y="170.9">BA74</text>
<text x="320.6" y="169.7">A7</text>
<text x="320.6" y="173.2">A6</text>
<text x="336.5" y="169.7">A13</text>
<text x="338.5" y="173.2">A8</text>
<text x="344.1" y="171.4">25</text>
<text x="378.2" y="170.9">BA9</text>
<text x="157.7" y="179.7">BA10</text>
<text x="157.7" y="176.2">BA12</text>
<text x="166.9" y="176.7">42</text>
<text x="172.4" y="175">/VPA</text>
<text x="172.4" y="178.5">BA12</text>
<text x="193.1" y="175">/VMA</text>
<text x="193.2" y="178.5">BA11</text>
<text x="203" y="176.7">41</text>
<text x="210.6" y="179.7">BA9</text>
<text x="210.6" y="176.2">BA11</text>
<text x="311.1" y="174.4">BA65</text>
<text x="311.1" y="178">BA56</text>
<text x="320.6" y="176.7">A5</text>
<text x="338.5" y="176.7">A9</text>
<text x="344.1" y="178.5">23</text>
<text x="344.1" y="175">24</text>
<text x="378.2" y="174.5">BA10</text>
<text x="378.2" y="178">BA12</text>
<text x="157.7" y="183.3">BA8</text>
<text x="166.9" y="180.3">40</text>
<text x="166.9" y="183.8">38</text>
<text x="172.4" y="182">BA10</text>
<text x="172.4" y="185.6">BA8</text>
<text x="195.2" y="185.6">BA7</text>
<text x="195.2" y="182">BA9</text>
<text x="203" y="183.8">37</text>
<text x="203" y="180.3">39</text>
<text x="210.6" y="183.3">BA7</text>
<text x="311.1" y="181.5">BA47</text>
<text x="311.1" y="185">BA38</text>
<text x="320.6" y="180.3">A4</text>
<text x="320.6" y="183.8">A3</text>
<text x="335.6" y="183.8">OE#</text>
<text x="336.5" y="180.3">A11</text>
<text x="344.1" y="185.6">21</text>
<text x="344.1" y="182">22</text>
<text x="378.2" y="185">BA11</text>
<text x="157.7" y="190.3">BA4</text>
<text x="157.7" y="186.8">BA6</text>
<text x="166.9" y="187.3">36</text>
<text x="166.9" y="190.9">34</text>
<text x="172.4" y="189.1">BA6</text>
<text x="195.2" y="189.1">BA5</text>
<text x="203" y="190.9">33</text>
<text x="203" y="187.3">35</text>
<text x="210.6" y="190.3">BA3</text>
<text x="210.6" y="186.8">BA5</text>
<text x="311.1" y="188.6">BA29</text>
<text x="320.6" y="187.3">A2</text>
<text x="320.6" y="190.9">A1</text>
<text x="335.8" y="190.9">CE#</text>
<text x="336.5" y="187.3">A10</text>
<text x="344.1" y="189.1">20</text>
<text x="157.7" y="193.9">BA2</text>
<text x="157.7" y="197.4">BD0</text>
<text x="166.9" y="194.4">32</text>
<text x="166.9" y="197.9">30</text>
<text x="172.4" y="192.6">BA4</text>
<text x="172.4" y="196.1">BA2</text>
<text x="195.2" y="196.1">BA1</text>
<text x="195.2" y="192.6">BA3</text>
<text x="203" y="197.9">29</text>
<text x="203" y="194.4">31</text>
<text x="210.6" y="193.9">BA1</text>
<text x="210.6" y="197.4">BD1</text>
<text x="281.2" y="195.6">D0</text>
<text x="311.1" y="192.1">BA1</text>
<text x="315.1" y="192.6">10</text>
<text x="315.1" y="196.1">11</text>
<text x="320.6" y="194.4">A0</text>
<text x="320.6" y="197.9">I/O0</text>
<text x="335.4" y="197.9">I/O6</text>
<text x="335.4" y="194.4">I/O7</text>
<text x="344.1" y="196.1">18</text>
<text x="344.1" y="192.6">19</text>
<text x="364.1" y="195.6">D6</text>
<text x="364.1" y="192.1">D7</text>
<text x="77.2" y="203.2">1</text>
<text x="157.7" y="200.9">BD2</text>
<text x="166.9" y="201.4">28</text>
<text x="172.4" y="199.7">BD0</text>
<text x="172.4" y="203.2">BD2</text>
<text x="194.9" y="203.2">BD3</text>
<text x="194.9" y="199.7">BD1</text>
<text x="203" y="201.4">27</text>
<text x="210.6" y="200.9">BD3</text>
<text x="281.2" y="199.1">D1</text>
<text x="281.2" y="202.7">D2</text>
<text x="315.1" y="199.7">12</text>
<text x="315.1" y="203.2">13</text>
<text x="320.6" y="201.4">I/O1</text>
<text x="335.4" y="201.4">I/O5</text>
<text x="344.1" y="203.2">16</text>
<text x="344.1" y="199.7">17</text>
<text x="364.1" y="202.7">D4</text>
<text x="364.1" y="199.1">D5</text>
<text x="77.2" y="206.7">2</text>
<text x="157.7" y="204.4">BD4</text>
<text x="157.7" y="208">BD6</text>
<text x="166.9" y="205">26</text>
<text x="166.9" y="208.5">24</text>
<text x="172.4" y="206.7">BD4</text>
<text x="194.9" y="206.7">BD5</text>
<text x="203" y="208.5">23</text>
<text x="203" y="205">25</text>
<text x="210.6" y="204.4">BD5</text>
<text x="210.6" y="208">BD7</text>
<text x="320.6" y="205">I/O2</text>
<text x="335.4" y="208.5">I/O3</text>
<text x="335.4" y="205">I/O4</text>
<text x="344.1" y="206.7">15</text>
<text x="364.1" y="206.2">D3</text>
<text x="77.2" y="213.8">4</text>
<text x="77.2" y="210.3">3</text>
<text x="157.7" y="211.5">BD8</text>
<text x="157.7" y="215">BD10</text>
<text x="166.9" y="212">22</text>
<text x="166.9" y="215.5">20</text>
<text x="172.4" y="210.3">BD6</text>
<text x="172.4" y="213.8">BD8</text>
<text x="194.9" y="213.8">BD9</text>
<text x="194.9" y="210.3">BD7</text>
<text x="203" y="215.5">19</text>
<text x="203" y="212">21</text>
<text x="210.6" y="211.5">BD9</text>
<text x="210.6" y="215">BD11</text>
<text x="157.7" y="218.5">BD12</text>
<text x="166.9" y="219.1">18</text>
<text x="172.4" y="217.3">BD10</text>
<text x="172.4" y="220.8">BD12</text>
<text x="192.9" y="220.8">BD13</text>
<text x="192.9" y="217.3">BD11</text>
<text x="203" y="219.1">17</text>
<text x="210.6" y="218.5">BD13</text>
<text x="157.7" y="222.1">BD14</text>
<text x="166.9" y="222.6">16</text>
<text x="166.9" y="226.1">14</text>
<text x="172.4" y="224.4">BD14</text>
<text x="172.4" y="227.9">BGOUT</text>
<text x="192.9" y="224.4">BD15</text>
<text x="193.2" y="227.9">BGIN</text>
<text x="203" y="226.1">13</text>
<text x="203" y="222.6">15</text>
<text x="210.6" y="222.1">BD15</text>
<text x="166.9" y="229.7">12</text>
<text x="166.9" y="233.2">10</text>
<text x="172.4" y="231.4">BR</text>
<text x="199.5" y="231.4">E</text>
<text x="203" y="233.2">9</text>
<text x="203" y="229.7">11</text>
<text x="168.9" y="236.7">8</text>
<text x="172.4" y="234.9">/BGACK</text>
<text x="172.4" y="238.5">CPUCK</text>
<text x="191" y="234.9">/LDMA</text>
<text x="191.2" y="238.5">RESET</text>
<text x="203" y="236.7">7</text>
<text x="168.9" y="240.2">6</text>
<text x="168.9" y="243.8">4</text>
<text x="172.4" y="242">/IAKn</text>
<text x="172.4" y="245.5">/SHn</text>
<text x="192.4" y="242">/INTn</text>
<text x="194.2" y="245.5">/SLn</text>
<text x="203" y="243.8">3</text>
<text x="203" y="240.2">5</text>
<text x="168.9" y="247.3">2</text>
<text x="172.4" y="249.1">-12V</text>
<text x="195.9" y="249.1">-5V</text>
<text x="203" y="247.3">1</text>
</g>
<g font-size="3.2" fill="#f00">
<text x="341.3" y="32.1">VCC</text>
<text x="349.4" y="30.3">20</text>
<text x="341.3" y="86.8">VCC</text>
<text x="349.4" y="85">20</text>
<text x="344.1" y="160.9">28</text>
<text x="337.2" y="162.6">Vcc</text>
</g>
<g font-size="3.2">
<text x="323.9" y="62.1">10</text>
<text x="329.4" y="63.9">GND</text>
<text x="323.9" y="116.8">10</text>
<text x="329.4" y="118.5">GND</text>
<text x="315.1" y="206.7">14</text>
<text x="320.6" y="208.5">GND</text>
</g>
</svg>
